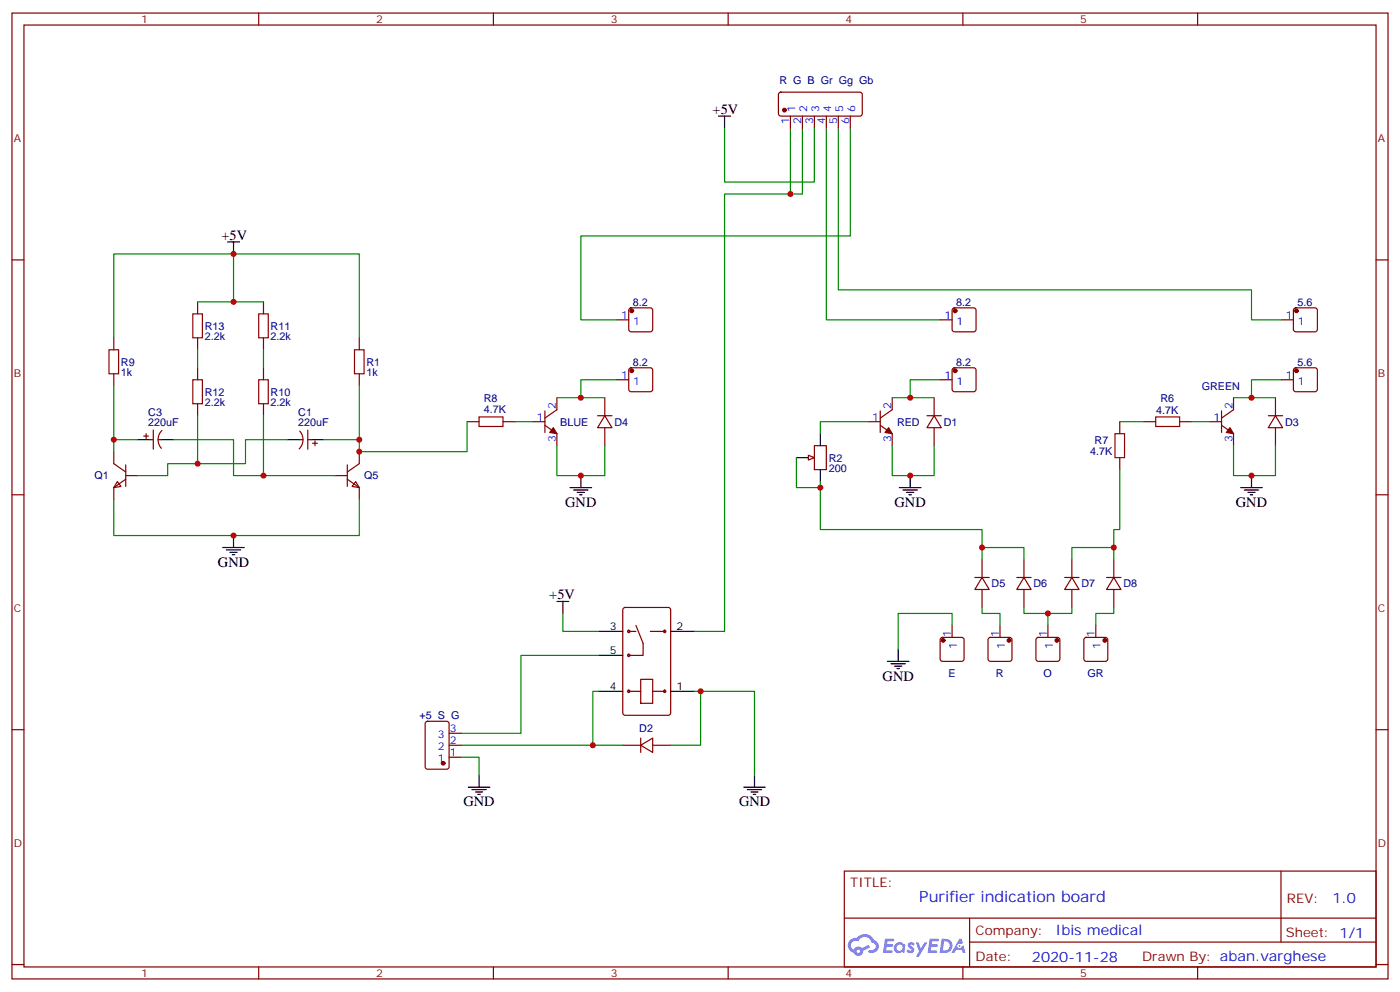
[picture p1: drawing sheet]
<svg xmlns="http://www.w3.org/2000/svg" width="412mm" height="292mm" viewBox="0 0 412 292" stroke-linecap="round" stroke-linejoin="round" font-family="sans-serif">
<g fill="none" stroke="#870000" stroke-width=".35">
<path d="M3.5 3.8h405.4v284.4h-405.4zM7.1 7.4h398.2v277.3h-398.2zM76.2 3.8v3.6M145.3 3.8v3.6M214.5 3.8v3.6M283.6 3.8v3.6M352.8 3.8v3.6M3.5 76.5h3.6M405.3 76.5h3.6M3.5 145.7h3.6M405.3 145.7h3.6M3.5 214.8h3.6"/>
<path d="M405.3 214.8h3.6M248.7 256.4h156.6v28.3h-156.6zM377.3 256.5v20.8M248.7 270.3h156.5M285.6 277.3h119.6M285.6 270.3v14.1M3.5 284h3.6M76.2 284.7v3.5M145.3 284.7v3.5M214.5 284.7v3.5M283.6 284.7v3.5M352.8 284.7v3.5"/>
<path d="M405.3 284h3.6"/>
</g>
<g fill="#5487ff">
<path d="M267.7 277.6a1.22 1.22 0 0 1 1.7 .3l-.4 .6a.47 .47 0 0 0-.3-.5 .47 .47 0 0 0-.5 .2l.1 .3a1.14 1.14 0 0 1 .8 1.7 1.14 1.14 0 0 1-1.9 0l-.2-.2 .5-.5 .7 .4a.29 .29 0 0 0 .3-.3 .29 .29 0 0 0-.2-.3 1.04 1.04 0 0 1-.6-1.7z"/>
<path d="M260.7 276.4h2.4l.3 .1-.2 .5-1.8 .1-.1 .9h1.5l.3 .3-.3 .4h-1.6l-.2 1.1h1.7l.2 .4-.2 .3h-2.6z"/>
<path d="M273.8 276.4h2.4l.3 .1-.1 .5-1.8 .1-.2 .9h1.6l.3 .3-.4 .4h-1.6l-.1 1.1h1.7l.2 .4-.2 .3h-2.6z"/>
<path d="M282.6 276.4h.7l.3 1.2-.6 .3a.69 .69 0 0 0-1 .3 .69 .69 0 0 0 .4 1 .69 .69 0 0 0 .9-.6l.5-.3 .6 2.2h-.8l-.2-.9h-1.8l-.5 .9h-.8z"/>
<path d="M269.8 277.4h.8l.6 1.9 1.1-1.9h.9l-2.6 4.2h-.8l.9-1.5z"/>
<path d="M277.4 276.4l-.6 4.1h1.3a2.11 2.11 0 0 0 2.5-2.1 2.11 2.11 0 0 0-2.5-2zM278.1 277.1a1.39 1.39 0 0 1 1.7 1.4 1.39 1.39 0 0 1-1.8 1.3h-.3z"/>
<path d="M263.7 278a1.54 1.54 0 0 0-.1 2.1 1.54 1.54 0 0 0 2.2 .2l.6 .2 .3-2.3-.2-.2-.4-.1a1.49 1.49 0 0 0-2.4 .1zM264 279a.94 .94 0 0 1 1.8 0 .94 .94 0 0 1-1.8 0z"/>
<path d="M250.4 276.7a2.18 2.18 0 0 0 1.1 3.8 1.44 1.44 0 0 0 1.6 .9 1.44 1.44 0 0 0 1.2-1.5l2-1-.5-.7-1.9 .9a1.47 1.47 0 0 0-2.4 .5 1.39 1.39 0 0 1-.7-2 1.39 1.39 0 0 1 2-.5 2.12 2.12 0 0 1 2.2-1.3 2.12 2.12 0 0 1 1.9 1.7 1.14 1.14 0 0 1 1.1 1.4 1.14 1.14 0 0 1-1.7 .8 .43 .43 0 0 0-.5 .3 .43 .43 0 0 0 .4 .5 1.98 1.98 0 0 0 2.5-1.2 1.98 1.98 0 0 0-1.2-2.5 3.1 3.1 0 0 0-5.3-.7l-.9 .1zM252.3 280a.55 .55 0 0 1 1.1 0 .55 .55 0 0 1-1.1 0z"/>
<circle cx="282.6" cy="278.5" r=".26"/>
</g>
<g fill="none" stroke="#870000" stroke-width=".35">
<path d="M229.5 27.3l.5-.2 23.6 .1 .4 .6-.1 6-.6 .4-23.6-.1-.4-.6v-5.7zM232.8 34.2v3.5M236.4 34.2v3.5M239.9 34.2v3.5M243.4 34.2v3.5M246.9 34.2v3.5M250.5 34.2v3.5M33.5 99.4v3.6M58.2 88.9v3.5M58.2 99.4v3.6M77.6 88.9v3.5M77.6 99.4v3.6"/>
<path d="M105.8 99.4v3.6M181.7 94.2h3.5M185.4 90.8l.5-.2h5.7l.5 .2 .2 .5v5.7l-.3 .5-.4 .2h-5.7l-.5-.3-.2-.4v-5.7zM276.9 94.2h3.6M280.7 90.8l.5-.2h5.6l.5 .2 .2 .5v5.7l-.2 .5-.5 .2h-5.6l-.5-.3-.2-.4v-5.7zM377.5 94.2h3.5M381.2 90.8l.5-.2h5.6l.5 .2 .3 .5v5.7l-.3 .5-.5 .2h-5.6l-.5-.3-.2-.4v-5.7zM33.5 110v3.6M58.2 108.3v3.5M58.2 118.9v3.5M77.6 108.3v3.5M77.6 118.9v3.5"/>
<path d="M105.8 110v3.6M164 117.1v3.5l-3.5 2.5M178.2 117.1v5.3M181.7 111.8h3.5M185.4 108.5l.5-.2h5.7l.5 .2 .2 .5v5.6l-.3 .5-.4 .2h-5.7l-.5-.2-.2-.5v-5.6zM262.8 117.1v3.5l-3.5 2.5M275.2 117.1v5.3M276.9 111.8h3.6M280.7 108.5l.5-.2h5.6l.5 .2 .2 .5v5.6l-.2 .5-.5 .2h-5.6l-.5-.2-.2-.5v-5.6zM363.4 117.1v3.5l-3.6 2.5M375.7 117.1v5.3M377.5 111.8h3.5"/>
<path d="M381.2 108.5l.5-.2h5.6l.5 .2 .3 .5v5.6l-.3 .5-.5 .2h-5.6l-.5-.2-.2-.5v-5.6zM33.5 133v3.5l3.5 2.5M37 136.8v6.4M42.3 128.4h1.4M43 127.7v1.4M44.1 129.4h1.1M45.2 126.6v5.7M46.6 129.4h1M47.7 126.7a3.8 3.8 0 0 0-.2 5.3M88.2 129.4h1.1M88.3 126.9a3.8 3.8 0 0 1-.2 5.2M90.7 129.4h1"/>
<path d="M90.7 126.6v5.7M92.1 130.5h1.4M92.8 129.8v1.4M102.3 136.8v6.4M105.8 133v3.5l-3.5 2.5M137.6 124.1h3.5M148.2 124.1h3.5M157 124.1h3.5M160.5 125.2l3.5 2.5v3.5M160.5 121v6.3M176 122.4h4.3M178.2 122.4l2.1 3.5h-4.3z"/>
<path d="M178.2 125.9v5.3M239.9 131.2h3.5v7.1h-3.5zM255.8 124.1h3.5M259.3 125.2l3.5 2.5v3.5M259.3 121v6.3M273 122.4h4.3M275.2 122.4l2.1 3.5h-4.3zM275.2 125.9v5.3M329.8 124.1v3.6M329.8 134.7v3.6M336.9 124.1h3.5M347.5 124.1h3.5"/>
<path d="M356.3 124.1h3.5M359.8 125.2l3.6 2.5v3.5M359.8 121v6.3M373.6 122.4h4.2M375.7 122.4l2.1 3.5h-4.2zM375.7 125.9v5.3M34.6 141.8l1 1.4-2.1 .3zM37 141.1l-3.5 2.4v3.6M37 140h3.6M98.8 140h3.5M102.3 141.1l3.5 2.4v3.6M104.8 141.8l1 1.7-2.1-.3z"/>
<path d="M183.7 179l.4-.2h12.7l.7 .5 .1 30.6-.5 .6-13 .1-.6-.5-.1-30.6zM287.2 170h4.2M289.3 170l2.1 3.5h-4.2zM289.3 164.7v5.3M289.3 173.5v5.3M299.5 170h4.2M301.6 170l2.1 3.5h-4.2zM301.6 164.7v5.3M301.6 173.5v5.3M313.6 170h4.3M315.7 170l2.2 3.5h-4.3zM315.7 164.7v5.3"/>
<path d="M315.7 173.5v5.3M326 170h4.2M328.1 170l2.1 3.5h-4.2zM328.1 164.7v5.3M328.1 173.5v5.3M185.2 185.9h2.1M187.3 184.1l2.1 5.3v3.5h-4.2M188.7 200h3.6v7h-3.6zM191.6 185.9h4.2M277.2 187.8l.4-.2h5.7l.5 .2 .2 .5v5.7l-.2 .5-.5 .2h-5.7l-.5-.2-.2-.5v-5.7zM280.5 184.1v3.5M291.3 187.8l.4-.2h5.7l.5 .2 .2 .5v5.7l-.2 .5-.5 .2h-5.7l-.5-.2-.2-.5v-5.7z"/>
<path d="M294.6 184.1v3.5M305.4 187.8l.5-.2h5.6l.5 .2 .2 .5v5.7l-.2 .5-.5 .2h-5.6l-.5-.2-.2-.5v-5.7zM308.7 184.1v3.5M319.5 187.8l.5-.2h5.6l.5 .2 .2 .5v5.7l-.2 .5-.5 .2h-5.6l-.5-.2-.2-.5v-5.7zM322.8 184.1v3.5M125.5 212.5l.4-.2h5.7l.6 .5 .1 12.9-.5 .7h-5.9l-.6-.4-.1-13zM132.3 219.4h3.5M132.3 215.9h3.5M183.4 219.4h5.3M185.2 203.5h3.5M188.7 219.4l3.6-2.1v4.2zM188.7 217.3v4.2"/>
<path d="M192.3 219.4h5.3M192.3 203.5h3.5M132.3 222.9h3.5"/>
<circle cx="185.2" cy="192.9" r=".35"/>
<circle cx="185.2" cy="185.9" r=".35"/>
<circle cx="195.8" cy="185.9" r=".35"/>
<circle cx="185.2" cy="203.5" r=".35"/>
<circle cx="195.8" cy="203.5" r=".35"/>
</g>
<g fill="#870000" stroke="#870000" stroke-width=".35">
<path d="M362.3 125.9l1.1 1.8-2.2-.4z"/>
<path d="M261.8 125.9l1 1.8-2.1-.4z"/>
<path d="M163 125.9l1 1.8-2.1-.4z"/>
<circle cx="325.4" cy="188.5" r=".53"/>
<circle cx="311.3" cy="188.5" r=".53"/>
<circle cx="297.2" cy="188.5" r=".53"/>
<circle cx="277.8" cy="188.5" r=".53"/>
<circle cx="186.1" cy="91.5" r=".53"/>
<circle cx="186.1" cy="109.1" r=".53"/>
<circle cx="281.3" cy="91.5" r=".53"/>
<circle cx="281.3" cy="109.1" r=".53"/>
<circle cx="381.9" cy="91.5" r=".53"/>
<circle cx="381.9" cy="109.1" r=".53"/>
<circle cx="231.1" cy="32.4" r=".53"/>
<circle cx="130.5" cy="224.7" r=".53"/>
</g>
<path d="M56.8 92.4h2.8v7h-2.8zM76.2 92.4h2.8v7h-2.8zM32.1 103h2.8v7h-2.8zM56.8 111.8h2.8v7.1h-2.8zM76.2 111.8h2.8v7.1h-2.8zM104.4 103h2.8v7h-2.8zM141.1 122.7h7.1v2.9h-7.1zM328.4 127.7h2.9v7h-2.9zM340.4 122.7h7.1v2.9h-7.1z" fill="none" stroke="#a10000" stroke-width=".35"/>
<g fill="none" stroke="#000" stroke-width=".35">
<path d="M211.7 34.2h3.5M213.4 34.2v3.5M67 71.2h3.6M68.8 71.2v3.6M40.6 129.4h3.5M47.6 129.4h3.6M84.7 129.4h3.5M91.7 129.4h3.5M234.6 134.7h3.5M241.7 127.7v3.5M241.7 138.3v3.5M68.8 157.7v3.5"/>
<path d="M167.9 143.5h6.4M169 144.3h4.2M170 145h2.2M170.7 145.7h.7M171.1 140v3.5M264.9 143.5h6.4M266 144.3h4.2M267.1 145h2.1M267.8 145.7h.7M268.1 140v3.5M365.5 143.5h6.3M366.5 144.3h4.3"/>
<path d="M367.6 145h2.1M368.3 145.7h.7M368.7 140v3.5M65.6 161.2h6.4M66.7 161.9h4.2M67.7 162.6h2.1M68.4 163.3h.7M164 177.1h3.6M165.8 177.1v3.5M176.4 185.9h7M176.4 192.9h7M197.6 185.9h7"/>
<path d="M261.4 194.7h6.4M262.5 195.4h4.2M263.5 196.1h2.1M264.2 196.8h.7M264.6 191.2v3.5M176.4 203.5h7M197.6 203.5h7M137.9 231.7h6.4M139 232.4h4.2M140.1 233.2h2.1M140.8 233.9h.7M141.1 228.2v3.5"/>
<path d="M219.1 231.7h6.3M220.1 232.4h4.3M221.2 233.2h2.1M221.9 233.9h.7M222.2 228.2v3.5"/>
</g>
<g fill="none" stroke="#008700" stroke-width=".35">
<path d="M213.4 37.7v15.9h26.5v-15.9M232.8 37.7v19.4h-19.4v128.8h-8.8M236.4 37.7v19.4h-3.6M243.4 37.7v56.5h33.5M246.9 37.7v47.6h121.8v8.9h8.8M250.5 37.7v31.8h-79.4v24.7h10.6M68.8 74.8h37v24.6M58.2 88.9h10.6v-14.1h-35.3v24.6M68.8 88.9h8.8M33.5 113.6v19.4M58.2 103v5.3M77.6 103v5.3"/>
<path d="M105.8 113.6v19.4h31.8v-8.9M171.1 117.1h7.1M181.7 111.8h-10.6v5.3h-7.1M262.8 117.1h5.3M276.9 111.8h-8.8v5.3h7.1M363.4 117.1h5.3M377.5 111.8h-8.8v5.3h7M33.5 129.4h7.1M51.2 129.4h17.6v10.6h30M58.2 122.4v14.1M77.6 122.4v17.6M84.7 129.4h-12.4v7.1h-22.9v3.5h-8.8"/>
<path d="M95.2 129.4h10.6M151.7 124.1h5.3M164 131.2v8.8h14.2v-8.8M262.8 131.2v8.8h12.4v-8.8M329.8 138.3v17.6h-1.7v5.3M329.8 124.1h7.1M351 124.1h5.3M363.4 131.2v8.8h12.3v-8.8M33.5 147.1v10.6h72.3v-10.6M241.7 143.5v12.4h47.6v5.3M289.3 178.8v1.8h5.3v3.5M289.3 164.7v-3.5h12.3v3.5"/>
<path d="M301.6 178.8v1.8h14.1v-1.8M315.7 164.7v-3.5h12.4v3.5M328.1 178.8v1.8h-5.3v3.5M165.8 180.6v5.3h10.6M176.4 192.9h-22.9v23h-17.7M280.5 184.1v-3.5h-15.9v10.6M308.7 180.6v3.5M135.8 219.4h38.8M176.4 203.5h-1.8v15.9h8.8M204.6 203.5h1.8v15.9h-8.8M206.4 203.5h15.8v24.7M135.8 222.9h5.3v5.3"/>
</g>
<path d="M238.1 134l1.8 .7-1.8 .7z" fill="#f0f0f0" stroke="#870000" stroke-width=".35"/>
<path d="M234.6 134.7v8.8h7.1v-1.7M255.8 124.1h-14.1v3.6" fill="none" stroke="#008700" stroke-width=".35"/>
<g fill="#c00">
<circle cx="68.8" cy="88.9" r=".88"/>
<circle cx="68.8" cy="74.8" r=".88"/>
<circle cx="68.8" cy="157.7" r=".88"/>
<circle cx="33.5" cy="129.4" r=".88"/>
<circle cx="58.2" cy="136.5" r=".88"/>
<circle cx="77.6" cy="140" r=".88"/>
<circle cx="171.1" cy="140" r=".88"/>
<circle cx="268.1" cy="140" r=".88"/>
<circle cx="368.7" cy="140" r=".88"/>
<circle cx="206.4" cy="203.5" r=".88"/>
<circle cx="105.8" cy="129.4" r=".88"/>
<circle cx="105.8" cy="133" r=".88"/>
<circle cx="308.7" cy="180.6" r=".88"/>
<circle cx="289.3" cy="161.2" r=".88"/>
<circle cx="328.1" cy="161.2" r=".88"/>
<circle cx="171.1" cy="117.1" r=".88"/>
<circle cx="268.1" cy="117.1" r=".88"/>
<circle cx="368.7" cy="117.1" r=".88"/>
<circle cx="174.6" cy="219.4" r=".88"/>
<circle cx="232.8" cy="57.1" r=".88"/>
<circle cx="241.7" cy="143.5" r=".88"/>
</g>
<text font-size="4.6" fill="#00f" x="270.8" y="265.5">Purifier indication board</text>
<g font-size="4.2">
<text x="209.9" y="33.5">+5V</text>
<text x="65.3" y="70.5">+5V</text>
<text x="166.5" y="149.2">GND</text>
<text x="263.5" y="149.2">GND</text>
<text x="364.1" y="149.2">GND</text>
<text x="64.2" y="166.8">GND</text>
<text x="161.8" y="176.4">+5V</text>
<text x="260" y="200.3">GND</text>
<text x="136.6" y="237.4">GND</text>
<text x="217.7" y="237.4">GND</text>
</g>
<g font-size="4.2" fill="#00f">
<text x="392.5" y="265.7">1.0</text>
<text x="310.9" y="275.3">Ibis medical</text>
<text x="304" y="283.1">2020-11-28</text>
</g>
<g font-size="3.9" fill="#800">
<text x="250.5" y="261">TITLE:</text>
<text x="379.1" y="265.7">REV:</text>
<text x="287.4" y="275.2">Company:</text>
<text x="378.7" y="275.8">Sheet: 1/1</text>
<text x="287.4" y="282.9">Date:</text>
<text x="336.4" y="283">Drawn By: aban.varghese</text>
</g>
<g font-size="3.2" fill="#800">
<text x="41.6" y="6.8">1</text>
<text x="110.8" y="6.8">2</text>
<text x="179.9" y="6.8">3</text>
<text x="249.1" y="6.8">4</text>
<text x="318.2" y="6.8">5</text>
<text x="4.1" y="41.9">A</text>
<text x="405.9" y="41.9">A</text>
<text x="4.1" y="111.1">B</text>
<text x="405.9" y="111.1">B</text>
<text x="4.1" y="180.2">C</text>
<text x="405.9" y="180.2">C</text>
<text x="4.1" y="249.4">D</text>
<text x="405.9" y="249.4">D</text>
<text x="41.6" y="287.7">1</text>
<text x="110.8" y="287.7">2</text>
<text x="179.9" y="287.7">3</text>
<text x="249.1" y="287.7">4</text>
<text x="318.2" y="287.7">5</text>
</g>
<g font-size="3.2" fill="#000080">
<text x="229.6" y="24.7">R G B Gr Gg Gb</text>
<text x="186.5" y="90">8.2</text>
<text x="281.7" y="90.1">8.2</text>
<text x="382.2" y="90">5.6</text>
<text x="60.3" y="100.2">2.2k</text>
<text x="60.3" y="97.2">R13</text>
<text x="79.7" y="100.2">2.2k</text>
<text x="79.7" y="97.2">R11</text>
<text x="35.6" y="107.8">R9</text>
<text x="108" y="107.8">R1</text>
<text x="186.5" y="107.6">8.2</text>
<text x="281.7" y="107.7">8.2</text>
<text x="382.2" y="107.8">5.6</text>
<text x="35.6" y="110.8">1k</text>
<text x="107.9" y="110.8">1k</text>
<text x="60.3" y="119.6">2.2k</text>
<text x="60.3" y="116.6">R12</text>
<text x="79.7" y="119.6">2.2k</text>
<text x="79.7" y="116.6">R10</text>
<text x="142.5" y="118.5">R8</text>
<text x="341.8" y="118.5">R6</text>
<text x="354" y="114.7">GREEN</text>
<text x="43.7" y="125.6">220uF</text>
<text x="43.7" y="122.5">C3</text>
<text x="87.9" y="125.6">220uF</text>
<text x="87.9" y="122.5">C1</text>
<text x="142.5" y="121.7">4.7K</text>
<text x="165" y="125.3">BLUE</text>
<text x="181" y="125.3">D4</text>
<text x="264.2" y="125.3">RED</text>
<text x="278" y="125.3">D1</text>
<text x="340.5" y="121.7">4.7K</text>
<text x="378.5" y="125.3">D3</text>
<text x="322.5" y="130.6">R7</text>
<text x="244.1" y="135.9">R2</text>
<text x="321.1" y="134.1">4.7K</text>
<text x="27.9" y="141.1">Q1</text>
<text x="107.2" y="141.1">Q5</text>
<text x="244.1" y="139">200</text>
<text x="292.1" y="172.9">D5</text>
<text x="304.4" y="172.9">D6</text>
<text x="318.6" y="172.9">D7</text>
<text x="330.9" y="172.9">D8</text>
<text x="279.4" y="199.4">E</text>
<text x="293.4" y="199.4">R</text>
<text x="307.4" y="199.4">O</text>
<text x="320.3" y="199.4">GR</text>
<text x="123.6" y="211.7">+5 S G</text>
<text x="188.3" y="215.4">D2</text>
</g>
<g font-size="3.2" fill="#00f">
<text x="234.2" y="32.9" transform="rotate(-90 234.2 32.9)">1</text>
<text x="237.8" y="32.9" transform="rotate(-90 237.8 32.9)">2</text>
<text x="241.3" y="32.9" transform="rotate(-90 241.3 32.9)">3</text>
<text x="244.8" y="32.9" transform="rotate(-90 244.8 32.9)">4</text>
<text x="248.4" y="32.9" transform="rotate(-90 248.4 32.9)">5</text>
<text x="251.9" y="32.9" transform="rotate(-90 251.9 32.9)">6</text>
<text x="232.5" y="36.4" transform="rotate(-90 232.5 36.4)">1</text>
<text x="236" y="36.4" transform="rotate(-90 236 36.4)">2</text>
<text x="239.5" y="36.4" transform="rotate(-90 239.5 36.4)">3</text>
<text x="243.1" y="36.4" transform="rotate(-90 243.1 36.4)">4</text>
<text x="246.6" y="36.4" transform="rotate(-90 246.6 36.4)">5</text>
<text x="250.1" y="36.4" transform="rotate(-90 250.1 36.4)">6</text>
<text x="183" y="93.8">1</text>
<text x="186.5" y="95.6">1</text>
<text x="278.3" y="93.8">1</text>
<text x="281.8" y="95.6">1</text>
<text x="378.8" y="93.8">1</text>
<text x="382.3" y="95.6">1</text>
<text x="183" y="111.4">1</text>
<text x="186.5" y="113.2">1</text>
<text x="278.3" y="111.4">1</text>
<text x="281.8" y="113.2">1</text>
<text x="378.8" y="111.4">1</text>
<text x="382.3" y="113.2">1</text>
<text x="158.1" y="123.8">1</text>
<text x="163.7" y="120.3" transform="rotate(-90 163.7 120.3)">2</text>
<text x="256.9" y="123.8">1</text>
<text x="262.5" y="120.3" transform="rotate(-90 262.5 120.3)">2</text>
<text x="357.5" y="123.8">1</text>
<text x="363" y="120.3" transform="rotate(-90 363 120.3)">2</text>
<text x="163.7" y="130" transform="rotate(-90 163.7 130)">3</text>
<text x="262.5" y="130" transform="rotate(-90 262.5 130)">3</text>
<text x="363" y="130" transform="rotate(-90 363 130)">3</text>
<text x="280.1" y="187.5" transform="rotate(-90 280.1 187.5)">1</text>
<text x="281.9" y="191" transform="rotate(-90 281.9 191)">1</text>
<text x="294.2" y="187.5" transform="rotate(-90 294.2 187.5)">1</text>
<text x="296" y="191" transform="rotate(-90 296 191)">1</text>
<text x="308.3" y="187.5" transform="rotate(-90 308.3 187.5)">1</text>
<text x="310.1" y="191" transform="rotate(-90 310.1 191)">1</text>
<text x="322.4" y="187.5" transform="rotate(-90 322.4 187.5)">1</text>
<text x="324.2" y="191" transform="rotate(-90 324.2 191)">1</text>
<text x="132.5" y="215.5">3</text>
<text x="129" y="220.8">2</text>
<text x="129" y="217.3">3</text>
<text x="132.5" y="219">2</text>
<text x="129" y="224.3">1</text>
<text x="132.5" y="222.6">1</text>
</g>
<g font-size="3.2">
<text x="179.7" y="185.5">3</text>
<text x="199.3" y="185.5">2</text>
<text x="179.7" y="192.6">5</text>
<text x="179.7" y="203.2">4</text>
<text x="199.3" y="203.2">1</text>
</g>
</svg>
